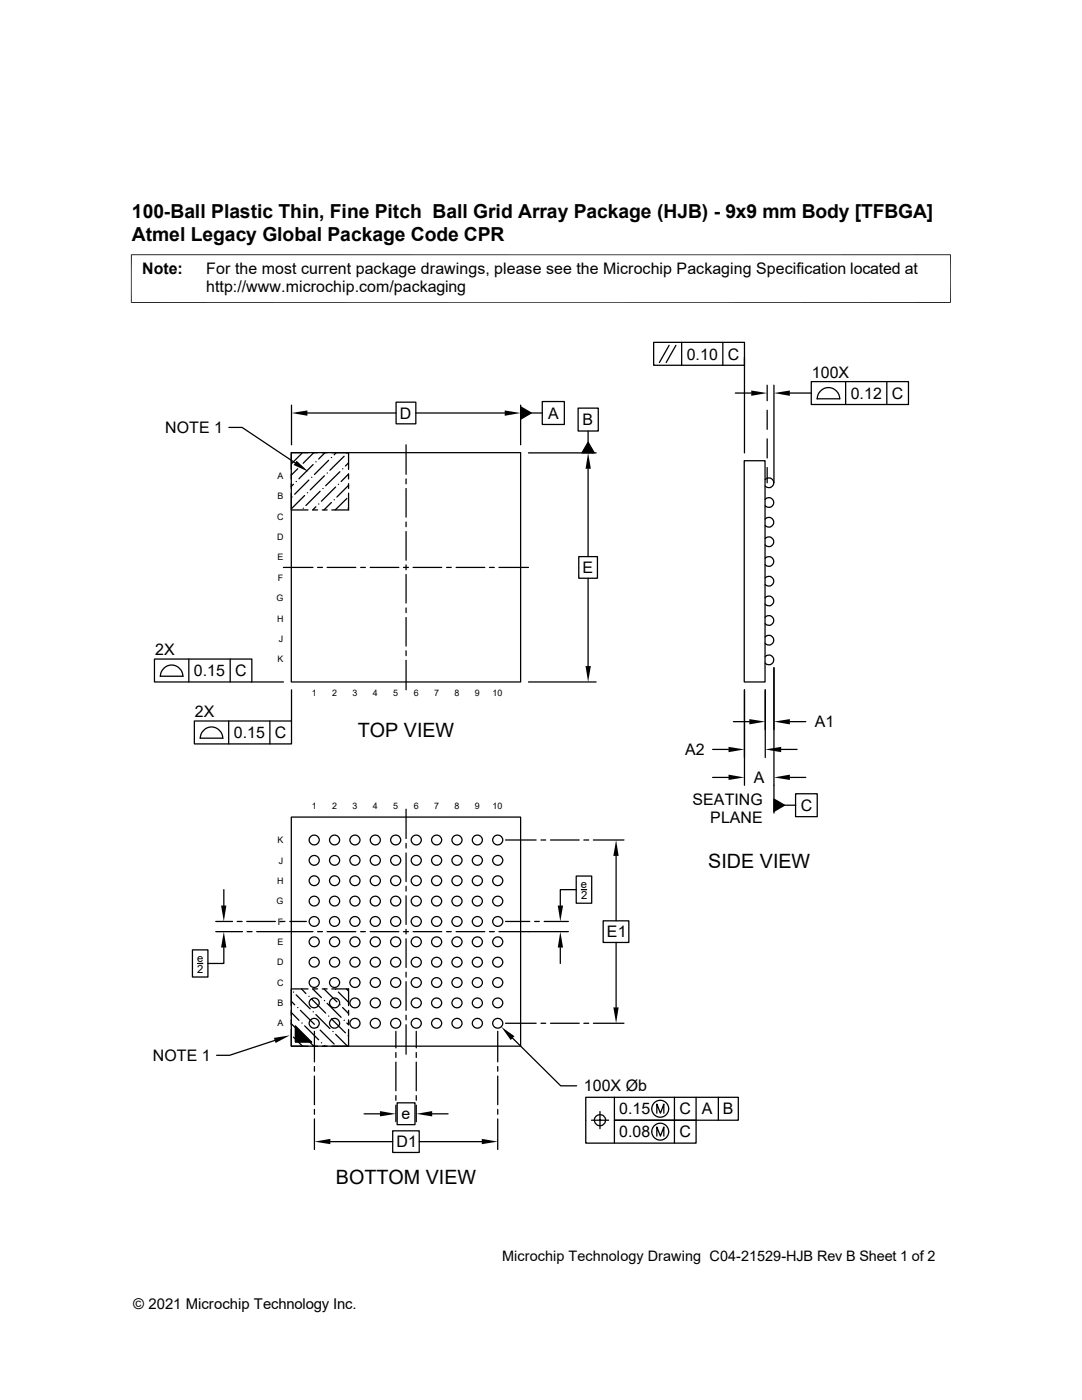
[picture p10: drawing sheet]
<svg xmlns="http://www.w3.org/2000/svg" width="216mm" height="279mm" viewBox="0 0 216 279" stroke-linecap="round" stroke-linejoin="round" font-family="sans-serif">
<g fill="none" stroke="#000" stroke-width=".25">
<path d="M130.4 68.3h18.1v4.6h-18.1zM133.5 68.9l-1.9 3.4M134.9 68.9l-2 3.4M136 68.3v4.6M144.2 68.3v4.6M146.7 78.4h3.2M148.5 71.3v19.1M153.1 76.9v3.1M154.4 76.9v19.5M157.6 78.4h4.3M161.9 76.2h19.4v4.5h-19.4zM163 79.6h4.6"/>
<path d="M163.1 79.6a2.24 2.24 0 0 1 2.2-2.3 2.24 2.24 0 0 1 2.3 2.3M168.7 76.2v4.5M177 76.2v4.5M45.7 85.3h2.6l10.6 7.1M58.1 90.3h45.8v45.8h-45.8zM58.1 98.4v3.4h3.4M58.1 94.6v1M58.1 96.5v1M58.2 80.9v7.9M58.3 99.2h.1M58.5 96.6l-.4 .5M59.1 96.1h.1"/>
<path d="M59.4 93.6l-1.3 1.2M59.9 93h.1M60.2 90.5l-2.1 2.1M60.8 98.9l-2.7 2.7M61.3 98.3h.1M61.3 82.4h17.7M61.5 90.3h-3.4v3.4M61.6 95.8l-2.8 2.8M62.2 95.3h.1M62.4 90.3h1M62.5 92.7l-2.9 2.8M62.6 90.3l-2.1 2.2"/>
<path d="M63 92.2h.1M63.9 98l-2.9 2.9M64.3 90.3h1M64.4 97.5h.1M64.7 95l-2.8 2.8M64.9 90.3l-1.3 1.3M65.3 94.4h.1M65.6 91.9l-2.9 2.8M66.1 91.3h.1M66.2 90.3h3.4v3.4M66.7 99.7h.1M67 97.2l-2.9 2.8"/>
<path d="M67.1 90.3l-.4 .5M67.5 96.6h.1M67.8 94.1l-2.8 2.8M68.4 93.6h.1M68.7 91.1l-2.9 2.8M69.2 90.5h.1M69.2 99.5l-2.3 2.3M69.6 92.4l-.7 .6M69.6 95.6v-1l-1.5 1.5M69.6 96.9l-2.4 2.3M69.6 96.5v1M69.6 98.4v3.4h-3.4"/>
<path d="M79 80.3h4v4.3h-4zM81 88.8v5.9M81 95.6v1M81 97.5v5.7M83 82.4h17.7M103.9 81.2l2.1 1.2-2.1 1.3zM103.9 80.9v7.9M105.5 90.4h13.5M106 82.4h2.2M108.2 80.1h4.4v4.6h-4.4zM115.4 81.4h4v4.6h-4zM117.3 88.3l1.3 2.1h-2.5z"/>
<path d="M117.3 86v2.3M117.3 93.6v17.5M148.5 91.9h4.2v44.2h-4.2zM152.7 99.7a.97 .97 0 0 1 1.4-.1 .97 .97 0 0 1 0 1.4 .97 .97 0 0 1-1.4-.1M152.7 95.7a.97 .97 0 0 1 1.4 0 .97 .97 0 0 1 0 1.3 .97 .97 0 0 1-1.4 0M153.1 81.9v3.8M153.1 87.6v3.8M153.1 93.3v3.1M56.6 113.2h5.8M60.5 101.4h.1M63 101.1l-.6 .7h1M63.4 113.2h.9"/>
<path d="M63.6 100.6h.1M64.3 101.8h1M65.3 113.2h5.7M66.1 100.3l-1.5 1.5M69.6 101.3l-.1 .1M72 113.2h.9M73.9 113.2h5.7M80.5 113.2h1M81 104.2v.9M81 106.1v5.7M81 112.7v1M81 114.6v5.8"/>
<path d="M82.4 113.2h5.7M89.1 113.2h.9M91 113.2h5.7M97.7 113.2h.9M99.6 113.2h5.9M115.5 111.1h3.7v4.3h-3.7zM117.3 115.4v17.5M152.7 119.3a.97 .97 0 0 1 1.4-.1 .97 .97 0 0 1 0 1.4 .97 .97 0 0 1-1.4 0M152.7 115.4a.97 .97 0 0 1 1.4-.1 .97 .97 0 0 1 0 1.4 .97 .97 0 0 1-1.4-.1M152.7 111.4a.97 .97 0 0 1 1.4 0 .97 .97 0 0 1 0 1.4 .97 .97 0 0 1-1.4-.1M152.7 107.5a.97 .97 0 0 1 1.4-.1 .97 .97 0 0 1 0 1.4 .97 .97 0 0 1-1.4 0M152.7 103.6a.97 .97 0 0 1 1.4-.1 .97 .97 0 0 1 0 1.4 .97 .97 0 0 1-1.4 0"/>
<path d="M30.8 131.5h19.4v4.6h-19.4zM32 135h4.5a2.24 2.24 0 0 0-2.3-2.3 2.24 2.24 0 0 0-2.2 2.3M37.7 131.5v4.6M45.9 131.5v4.6M50.2 136.1h6.4M58.2 137.7v6.2M81 121.3v1M81 123.2v5.7M81 129.9v1M81 131.8v5.9M105.5 136.1h13.5M148.5 137.7v19"/>
<path d="M152.7 131.1a.97 .97 0 0 1 1.4-.1 .97 .97 0 0 1 0 1.4 .97 .97 0 0 1-1.4-.1M152.7 127.1a.97 .97 0 0 1 1.4 0 .97 .97 0 0 1 0 1.4 .97 .97 0 0 1-1.4-.1M152.7 123.2a.97 .97 0 0 1 1.4-.1 .97 .97 0 0 1 0 1.4 .97 .97 0 0 1-1.4 0M152.7 137.7v13.5M154.4 133.3v29M38.8 143.9h19.4v4.6h-19.4zM39.9 147.3h4.6M40 147.3a2.24 2.24 0 0 1 2.2-2.2 2.24 2.24 0 0 1 2.2 2.2M45.6 143.9v4.6M53.8 143.9v4.6M142.2 155.2h3.2M142.2 149.6h3.2"/>
<path d="M146.3 144h3.2M154.4 159.5l2.1 1.2-2.1 1.2zM155.9 149.6h3.1M157.6 155.2h3.2M157.6 144h3.2M158.7 158.4h4.4v4.6h-4.4zM44.7 177.5v3.2M58.1 163.1h45.8v45.7h-45.8zM81 161.5v5.8M81 168.3v.9M81 170.2v5.7M81 176.9v.9"/>
<path d="M81 178.8v5.7M100.9 167.6h6.1M107.9 167.6h1M109.9 167.6h5.7M115 174.8h3.1v5.5h-3.1zM115 177.5h-3.2v3.2M116 177.5h1.1M116.5 167.6h1M118.4 167.6h6.1M122.9 170.8v13M156.5 160.7h2.2M38.4 189.6h3.1v5.4h-3.1z"/>
<path d="M39.4 192.3h1.1M43.1 185.9h5.3M43.1 183.9h3.3M44.7 189.1v3.2h-3.2M47.3 183.9h1M49.2 183.9h5.7M49.3 185.9h1M51.2 185.9h11.2M55.9 183.9h1M57.8 183.9h3.3M58.1 199.8l.7 .7M58.5 198h.1"/>
<path d="M59.1 198.5l2.8 2.8M60.2 197.4l.8 .9M61.5 197.4h-3.4v3.3M61.6 198.8h.1M62.2 199.4l2.8 2.8M63.4 197.4h-1l1.7 1.7M63.4 185.9h.9M64.3 197.4h1M64.6 197.4l2.6 2.5M64.7 199.7h.1M65.3 185.9h5.7M66.2 197.4h3.4v3.3"/>
<path d="M67 197.4h.1M67.5 198l2.1 2M69.1 197.4l.4 .3M72 185.9h.9M73.9 185.9h5.7M80.5 185.9h1M81 185.5v.9M81 187.4v5.7M81 194v1M81 195.9v5.7M82.4 185.9h5.7M89.1 185.9h.9"/>
<path d="M91 185.9h5.7M97.7 185.9h.9M99.6 185.9h13.8M100.9 183.9h4.8M106.7 183.9h.9M108.6 183.9h4.8M111.8 189.1v3.2M120.4 183.8h5.1v4.3h-5.1zM122.9 188.1v12.9M54.8 207.6l-9 3h-2.6M58.1 205.4v3.4h3.4M58.1 201.6v1"/>
<path d="M58.1 203.5v1M58.1 204.3l2.4 2.4M58.1 202.1l1.5 1.5M58.5 207l1.9 1.8M58.9 204.7l3.3 3.3h-3.3zM59.4 201.1h.1M59.9 201.6l2.8 2.8M60.2 204.2h.1M60.8 204.7l2.8 2.8M61 207.3h.1M61.6 207.8l1 1M62.4 208.8h1"/>
<path d="M62.5 201.9h.1M62.7 205.8v6.1M62.7 212.9v.9M62.7 214.8v5.7M63 202.5l2.8 2.8M63.3 205h.1M63.9 205.6l2.8 2.8M64.1 208.1h.1M64.3 208.8h1M64.7 208.7l.2 .1M65.3 200.2l2.8 2.8M65.6 202.8h.1"/>
<path d="M66.1 203.3l2.8 2.8M66.4 205.9h.1M67 206.4l2.3 2.4M67.8 200.5h.1M68.4 201.1l1.2 1.2M68.7 203.6h.1M69.5 206.7h.1M69.6 205.4v3.4h-3.4M69.6 201.6v1M69.6 203.5v1l-.4-.3M79 205.8v3.3M79 210.1v.9"/>
<path d="M79 212v5.7M79 218.7v.9M81 202.6v.9M81 204.5v5.9M83.1 205.8v3.3M83.1 210.1v.9M83.1 212v5.7M83.1 218.7v.9M99.3 205.8v6.1M99.3 212.9v.9M99.3 214.8v5.7M100.9 204.2h6.1"/>
<path d="M102.3 207.2l9.6 9.5h3.2M107.9 204.2h1M109.9 204.2h5.7M116.5 204.2h1M118.4 204.2h6.1M122.6 219v4.6h16.3v4.5h-22v-9.1h30.4v4.6h-24.7v4.5M134.6 219v9.1M138.9 219v4.6M143.3 219v4.6M62.7 221.4v1M62.7 223.3v6.1M65.9 227.8h12.5"/>
<path d="M72.6 222.3h3.2M78.4 225.7h5.3v4.3h-5.3zM79 220.6v3.3M79.2 220.1h3.6v4.4h-3.6zM83.1 220.6v3.3M83.7 227.8h12.4M86.2 222.3h3.2M99.3 221.4v1M99.3 223.3v6.1M118 223.6h3.5M118.6 223.6a1.14 1.14 0 0 1 1.1-1.1 1.14 1.14 0 0 1 1.2 1.1M118.6 223.6a1.1 1.1 0 0 0 1.1 1.1 1.1 1.1 0 0 0 1.1-1.1"/>
<path d="M119.7 221.8v3.5M131.1 222.2v-1.9l.7 1.9 .7-1.9v1.9M131.1 226.7v-1.8l.7 1.8 .7-1.8v1.8"/>
<circle cx="62.7" cy="171.7" r="1"/>
<circle cx="62.7" cy="179.8" r="1"/>
<circle cx="62.7" cy="167.6" r="1"/>
<circle cx="62.7" cy="175.8" r="1"/>
<circle cx="66.8" cy="175.8" r="1"/>
<circle cx="66.8" cy="171.7" r="1"/>
<circle cx="66.8" cy="167.6" r="1"/>
<circle cx="66.8" cy="179.8" r="1"/>
<circle cx="70.8" cy="171.7" r="1"/>
<circle cx="70.8" cy="175.8" r="1"/>
<circle cx="70.8" cy="179.8" r="1"/>
<circle cx="70.8" cy="167.6" r="1"/>
<circle cx="74.9" cy="179.8" r="1"/>
<circle cx="74.9" cy="167.6" r="1"/>
<circle cx="74.9" cy="175.8" r="1"/>
<circle cx="74.9" cy="171.7" r="1"/>
<circle cx="79" cy="171.7" r="1"/>
<circle cx="79" cy="175.8" r="1"/>
<circle cx="79" cy="179.8" r="1"/>
<circle cx="79" cy="167.6" r="1"/>
<circle cx="83.1" cy="175.8" r="1"/>
<circle cx="83.1" cy="171.7" r="1"/>
<circle cx="83.1" cy="167.6" r="1"/>
<circle cx="83.1" cy="179.8" r="1"/>
<circle cx="87.1" cy="179.8" r="1"/>
<circle cx="87.1" cy="175.8" r="1"/>
<circle cx="87.1" cy="171.7" r="1"/>
<circle cx="87.1" cy="167.6" r="1"/>
<circle cx="91.2" cy="175.8" r="1"/>
<circle cx="91.2" cy="171.7" r="1"/>
<circle cx="91.2" cy="179.8" r="1"/>
<circle cx="91.2" cy="167.6" r="1"/>
<circle cx="95.3" cy="171.7" r="1"/>
<circle cx="95.3" cy="175.8" r="1"/>
<circle cx="95.3" cy="167.6" r="1"/>
<circle cx="95.3" cy="179.8" r="1"/>
<circle cx="99.3" cy="175.8" r="1"/>
<circle cx="99.3" cy="171.7" r="1"/>
<circle cx="99.3" cy="179.8" r="1"/>
<circle cx="99.3" cy="167.6" r="1"/>
<circle cx="62.7" cy="196.1" r="1"/>
<circle cx="62.7" cy="192" r="1"/>
<circle cx="62.7" cy="188" r="1"/>
<circle cx="62.7" cy="183.9" r="1"/>
<circle cx="66.8" cy="183.9" r="1"/>
<circle cx="66.8" cy="192" r="1"/>
<circle cx="66.8" cy="188" r="1"/>
<circle cx="66.8" cy="196.1" r="1"/>
<circle cx="70.8" cy="183.9" r="1"/>
<circle cx="70.8" cy="188" r="1"/>
<circle cx="70.8" cy="196.1" r="1"/>
<circle cx="70.8" cy="192" r="1"/>
<circle cx="74.9" cy="183.9" r="1"/>
<circle cx="74.9" cy="196.1" r="1"/>
<circle cx="74.9" cy="188" r="1"/>
<circle cx="74.9" cy="192" r="1"/>
<circle cx="79" cy="183.9" r="1"/>
<circle cx="79" cy="196.1" r="1"/>
<circle cx="79" cy="192" r="1"/>
<circle cx="79" cy="188" r="1"/>
<circle cx="83.1" cy="188" r="1"/>
<circle cx="83.1" cy="183.9" r="1"/>
<circle cx="83.1" cy="196.1" r="1"/>
<circle cx="83.1" cy="192" r="1"/>
<circle cx="87.1" cy="188" r="1"/>
<circle cx="87.1" cy="183.9" r="1"/>
<circle cx="87.1" cy="196.1" r="1"/>
<circle cx="87.1" cy="192" r="1"/>
<circle cx="91.2" cy="183.9" r="1"/>
<circle cx="91.2" cy="196.1" r="1"/>
<circle cx="91.2" cy="188" r="1"/>
<circle cx="91.2" cy="192" r="1"/>
<circle cx="95.3" cy="188" r="1"/>
<circle cx="95.3" cy="183.9" r="1"/>
<circle cx="95.3" cy="196.1" r="1"/>
<circle cx="95.3" cy="192" r="1"/>
<circle cx="99.3" cy="188" r="1"/>
<circle cx="99.3" cy="183.9" r="1"/>
<circle cx="99.3" cy="196.1" r="1"/>
<circle cx="99.3" cy="192" r="1"/>
<circle cx="62.7" cy="200.2" r="1"/>
<circle cx="62.7" cy="204.2" r="1"/>
<circle cx="66.8" cy="200.2" r="1"/>
<circle cx="66.8" cy="204.2" r="1"/>
<circle cx="70.8" cy="204.2" r="1"/>
<circle cx="70.8" cy="200.2" r="1"/>
<circle cx="74.9" cy="200.2" r="1"/>
<circle cx="74.9" cy="204.2" r="1"/>
<circle cx="79" cy="200.2" r="1"/>
<circle cx="79" cy="204.2" r="1"/>
<circle cx="83.1" cy="200.2" r="1"/>
<circle cx="83.1" cy="204.2" r="1"/>
<circle cx="87.1" cy="200.2" r="1"/>
<circle cx="87.1" cy="204.2" r="1"/>
<circle cx="91.2" cy="200.2" r="1"/>
<circle cx="91.2" cy="204.2" r="1"/>
<circle cx="95.3" cy="204.2" r="1"/>
<circle cx="95.3" cy="200.2" r="1"/>
<circle cx="99.3" cy="204.2" r="1"/>
<circle cx="99.3" cy="200.2" r="1"/>
<circle cx="131.7" cy="221.3" r="1.69"/>
<circle cx="131.7" cy="225.8" r="1.69"/>
</g>
<g fill="#000">
<path d="M149.9 77.9l3.2 .5-3.2 .6zM154.4 78.4l3.2-.5v1.1zM59.2 91.9l2.4 2.2-3-1.3zM58.2 82.4l3.1-.5v1.1zM100.7 81.9l3.2 .5-3.2 .6zM103.9 81.2l2.1 1.2-2.1 1.3zM117.3 90.4l.6 3.2h-1.1zM117.3 88.3l1.3 2.1h-2.5zM116.8 132.9h1.1l-.6 3.2zM145.4 154.6l3.1 .6-3.1 .5zM145.4 149.1l3.1 .5-3.1 .5zM149.5 143.5l3.2 .5-3.2 .6z"/>
<path d="M152.7 149.6l3.2-.5v1zM154.4 155.2l3.2-.6v1.1zM154.4 144l3.2-.5v1.1zM122.9 167.6l.5 3.2h-1zM154.4 159.5l2.1 1.2-2.1 1.2zM44.1 180.7h1.1l-.5 3.2zM44.7 185.9l.5 3.2h-1.1zM111.8 185.9l.6 3.2h-1.1zM111.3 180.7h1.1l-.6 3.2zM54.7 207.1l3.1-.5-2.8 1.6zM58.9 204.7l3.3 3.3h-3.3zM100 204.9l2.7 1.9-.8 .8z"/>
<path d="M122.4 201h1l-.5 3.2zM62.7 227.8l3.2-.5v1zM75.8 221.7l3.2 .6-3.2 .5zM83.1 222.3l3.1-.6v1.1zM96.1 227.3l3.2 .5-3.2 .5z"/>
</g>
<path d="M26.1 50.8h163.6M26.2 50.8v9.7M189.7 50.8v9.7M26.1 60.4h163.6" fill="none" stroke="#000" stroke-width=".2"/>
<g font-size="3.9">
<text x="26.3" y="43.5">100-Ball Plastic Thin, Fine Pitch Ball Grid Array Package (HJB) - 9x9 mm Body [TFBGA]</text>
<text x="26.3" y="48">Atmel Legacy Global Package Code CPR</text>
<text x="71.4" y="147">TOP VIEW</text>
<text x="141.3" y="173.2">SIDE VIEW</text>
<text x="67" y="236.4">BOTTOM VIEW</text>
</g>
<g font-size="3.2">
<text x="28.4" y="54.6">Note:</text>
<text x="41.1" y="54.6">For the most current package drawings, please see the Microchip Packaging Specification located at</text>
<text x="41.1" y="58.3">http://www.microchip.com/packaging</text>
<text x="137" y="71.8">0.10</text>
<text x="145.2" y="71.8">C</text>
<text x="162" y="75.4">100X</text>
<text x="79.8" y="83.6">D</text>
<text x="109.3" y="83.6">A</text>
<text x="169.8" y="79.6">0.12</text>
<text x="177.9" y="79.6">C</text>
<text x="32.9" y="86.4">NOTE 1</text>
<text x="116.2" y="84.9">B</text>
<text x="116.2" y="114.4">E</text>
<text x="31" y="130.7">2X</text>
<text x="38.7" y="134.9">0.15</text>
<text x="46.9" y="135">C</text>
<text x="38.9" y="143.1">2X</text>
<text x="46.7" y="147.3">0.15</text>
<text x="54.9" y="147.3">C</text>
<text x="162.6" y="145.2">A1</text>
<text x="136.7" y="150.7">A2</text>
<text x="138.2" y="160.7">SEATING</text>
<text x="150.4" y="156.3">A</text>
<text x="159.8" y="161.8">C</text>
<text x="141.7" y="164.3">PLANE</text>
<text x="121.1" y="187.1">E1</text>
<text x="30.5" y="211.8">NOTE 1</text>
<text x="116.5" y="217.8">100X Øb</text>
<text x="80.1" y="223.4">e</text>
<text x="123.6" y="222.4">0.15</text>
<text x="123.6" y="227">0.08</text>
<text x="135.6" y="222.4">C</text>
<text x="135.6" y="227">C</text>
<text x="140" y="222.4">A</text>
<text x="144.2" y="222.4">B</text>
<text x="79.1" y="229">D1</text>
</g>
<text font-size="3" x="26.6" y="261.3">© 2021 Microchip Technology Inc.</text>
<text font-size="2.9" x="100.2" y="251.6">Microchip Technology Drawing C04-21529-HJB Rev B Sheet 1 of 2</text>
<g font-size="2.2">
<text x="115.9" y="177.3">e</text>
<text x="116" y="179.4">2</text>
<text x="39.3" y="192">e</text>
<text x="39.3" y="194.1">2</text>
</g>
<g font-size="1.8">
<text x="55.4" y="95.6">A</text>
<text x="55.4" y="99.7">B</text>
<text x="55.3" y="103.7">C</text>
<text x="55.3" y="107.8">D</text>
<text x="55.4" y="111.8">E</text>
<text x="55.2" y="120">G</text>
<text x="55.5" y="115.9">F</text>
<text x="55.3" y="124">H</text>
<text x="55.7" y="128.1">J</text>
<text x="55.4" y="132.2">K</text>
<text x="62.2" y="138.9">1</text>
<text x="66.3" y="138.9">2</text>
<text x="70.4" y="138.9">3</text>
<text x="74.4" y="138.9">4</text>
<text x="78.5" y="138.9">5</text>
<text x="82.5" y="138.9">6</text>
<text x="86.6" y="138.9">7</text>
<text x="90.7" y="138.9">8</text>
<text x="94.7" y="138.9">9</text>
<text x="98.3" y="138.9">10</text>
<text x="62.2" y="161.5">1</text>
<text x="66.3" y="161.5">2</text>
<text x="70.4" y="161.5">3</text>
<text x="74.4" y="161.5">4</text>
<text x="78.5" y="161.5">5</text>
<text x="82.5" y="161.5">6</text>
<text x="86.6" y="161.5">7</text>
<text x="90.7" y="161.5">8</text>
<text x="94.7" y="161.5">9</text>
<text x="98.3" y="161.5">10</text>
<text x="55.4" y="168.3">K</text>
<text x="55.7" y="172.3">J</text>
<text x="55.3" y="176.4">H</text>
<text x="55.2" y="180.5">G</text>
<text x="55.5" y="184.5">F</text>
<text x="55.4" y="188.6">E</text>
<text x="55.3" y="196.7">C</text>
<text x="55.3" y="192.7">D</text>
<text x="55.4" y="200.8">B</text>
<text x="55.4" y="204.9">A</text>
</g>
</svg>
